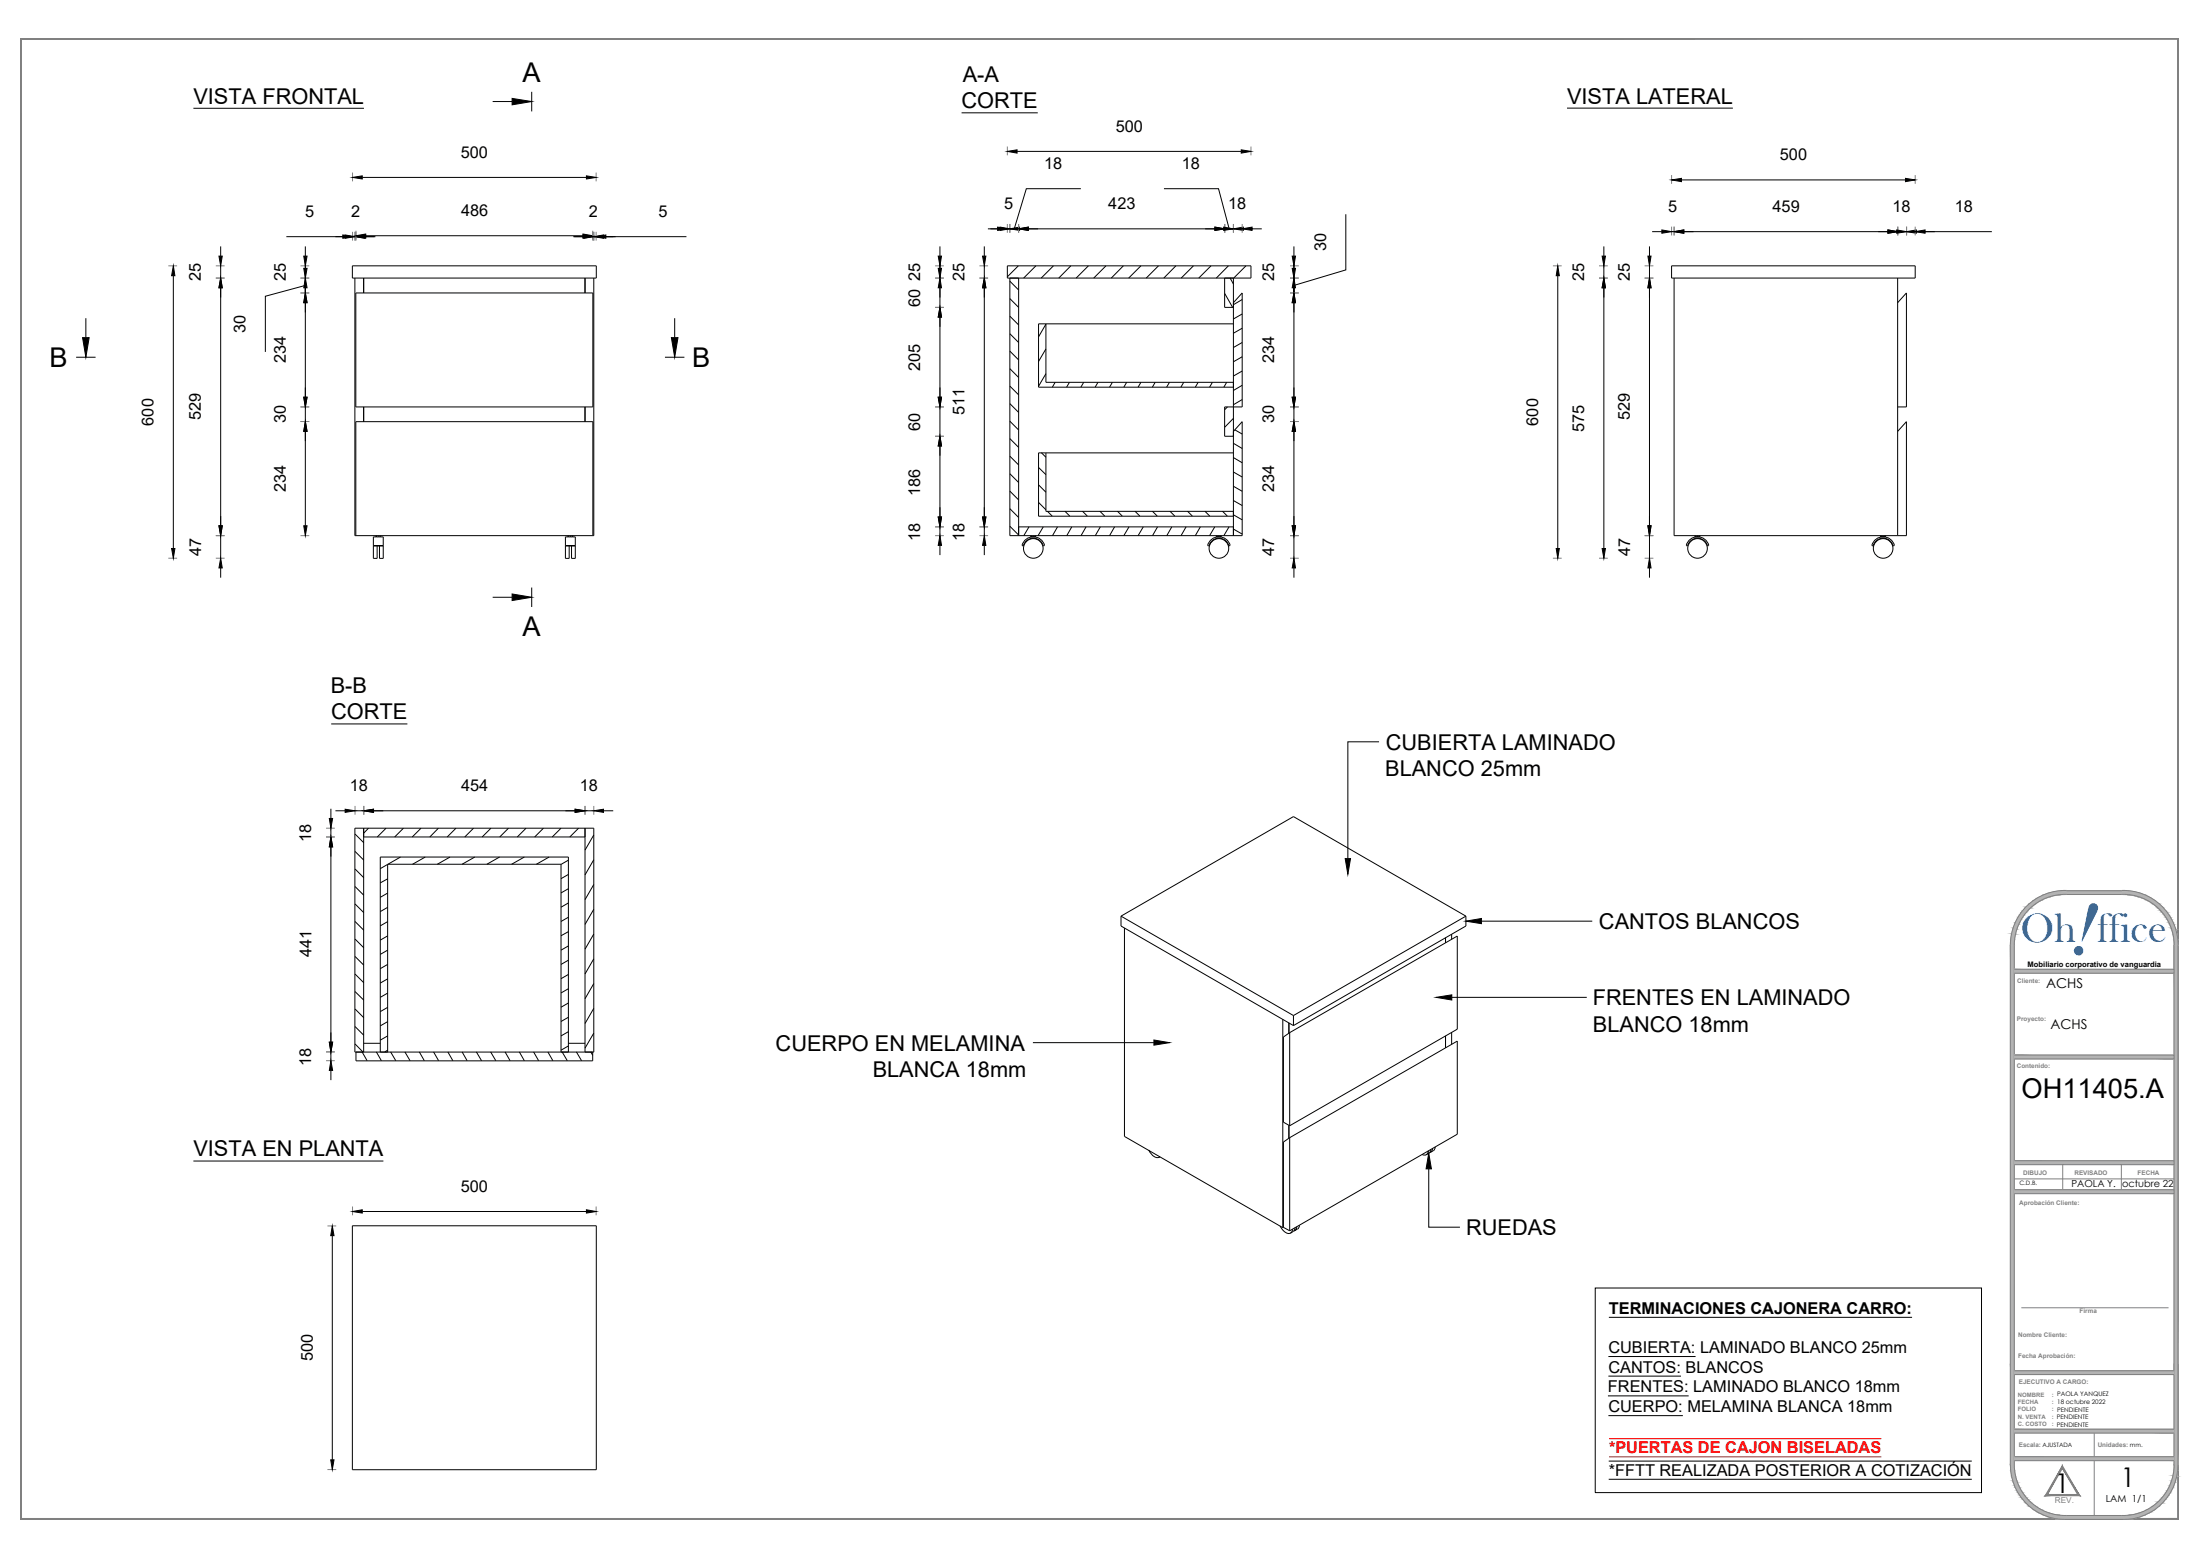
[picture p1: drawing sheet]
<svg xmlns="http://www.w3.org/2000/svg" width="594mm" height="420mm" viewBox="0 0 594 420" stroke-linecap="round" stroke-linejoin="round" font-family="sans-serif">
<g fill="#808080" stroke="#808080" stroke-width=".27">
<path d="M5.5 410.3h582.8l-.3-.3zM5.5 410.3l.3-.3h582.2zM5.5 10.4v399.9l.3-.3zM5.5 10.4l.3 .2v399.4zM5.5 10.4l.3 .2 582.5-.2zM5.8 10.6l582.5-.2-.3 .2zM588.3 10.4l-.3 .2 .3 399.7zM588 10.6l.3 399.7-.3-.3z"/>
<path d="M556.9 395.8v.7l4.7 7.4zM556.9 396.5l4.7 7.4-.6-.4zM552.3 403.9h9.3l-.6-.4zM552.3 403.9l.6-.4h8.1zM556.9 395.8l-4.6 8.1 .6-.4zM556.9 395.8v.7l-4 7z"/>
</g>
<g fill="none" stroke="#808080" stroke-width=".27">
<path d="M558 241.5h15M558 241.5a13.7 13.7 0 0 0-14.1 13.7v140.3a13.7 13.7 0 0 0 14.1 13.7h15M558.1 240.4a14.8 14.8 0 0 0-15.2 14.8v140.3a14.7 14.7 0 0 0 15.2 14.8h14.9a14.7 14.7 0 0 0 15.1-14.8l.1-140.3a14.8 14.8 0 0 0-15.2-14.8M558.1 240.5h14.9M573 241.5a13.7 13.7 0 0 1 14.1 13.7M587.1 255.2v140.3M543.9 261.7h43.2v1.1h-43.2M543.9 284.9h43.2v1h-43.2M543.9 313.4h43.2v1.1h-43.2M543.9 318.3h43.2M557 314.5v6.8M572.8 314.5v6.8"/>
<path d="M543.9 321.3h43.2v1h-43.2M545.8 353.1h39.8M543.9 370.1h43.2M543.9 371.2h43.2M543.9 394.4h43.2M543.9 393.3h43.2M543.9 385.9h43.2M543.9 387h43.2M565.5 387v6.3M565.5 394.4v14.8M587.1 395.5a13.7 13.7 0 0 1-14.1 13.7"/>
</g>
<g fill="#b3b3b3" stroke="#b3b3b3" stroke-width=".27">
<path d="M558.1 240.5h16.4zM556.5 240.5h18z"/>
<path d="M556.5 240.5l19.6 .2-1.6-.2zM554.9 240.7l1.6-.2 19.6 .2z"/>
<path d="M554.9 240.7l22.7 .4-1.5-.4zM553.4 241.1l1.5-.4 22.7 .4z"/>
<path d="M553.4 241.1l25.5 .4-1.3-.4zM552.1 241.5l1.3-.4 25.5 .4z"/>
<path d="M573 241.5l5.9 .1zM573 241.5l5.9 .1z"/>
<path d="M552.1 241.5h5.9zM552.1 241.6h4.5z"/>
<path d="M574.4 241.6h4.7zM574.4 241.6h4.7z"/>
<path d="M552.1 241.6h4.5zM551.9 241.6h4.3z"/>
<path d="M574.8 241.6l4.6 .2-.3-.2zM574.8 241.6l4.6 .2z"/>
<path d="M551.9 241.6l3.2 .2 1.1-.2zM551.6 241.8l.3-.2 3.2 .2z"/>
<path d="M575.9 241.8l4.2 .3-.7-.3zM575.9 241.8l4.2 .3h-2.8z"/>
<path d="M551.6 241.8l2.1 .3 1.4-.3zM550.9 242.1l.7-.3 2.1 .3z"/>
<path d="M577.3 242.1l3.2 .2-.4-.2zM577.3 242.1l3.2 .2h-2.6z"/>
<path d="M550.9 242.1l2.2 .2 .6-.2zM550.5 242.3l.4-.2 2.2 .2z"/>
<path d="M577.9 242.3l3.1 .3-.5-.3zM577.9 242.3l3.1 .3h-2.3z"/>
<path d="M550.5 242.3l1.8 .3 .8-.3zM550 242.6l.5-.3 1.8 .3z"/>
<path d="M578.7 242.6l3.2 .5-.9-.5zM578.7 242.6l3.2 .5h-2.1z"/>
<path d="M550 242.6l1.2 .5 1.1-.5zM549.2 243.1l.8-.5 1.2 .5z"/>
<path d="M579.8 243.1l2.1 .1zM579.8 243.1l2.1 .1z"/>
<path d="M549.2 243.1h2zM549 243.2h2z"/>
<path d="M580 243.2l2.9 .8-1-.8zM580 243.2l2.9 .8h-1.7z"/>
<path d="M549 243.2l.8 .8 1.2-.8zM548.1 244l.9-.8 .8 .8z"/>
<path d="M581.2 244l1.9 .1zM581.2 244l1.9 .1z"/>
<path d="M548.1 244h1.7zM547.9 244.1h1.7z"/>
<path d="M581.4 244.1l2.5 .8-.8-.8zM581.4 244.1l2.5 .8h-1.5z"/>
<path d="M547.9 244.1l.7 .8 1-.8zM547.9 244.1l.7 .8h-1.5z"/>
<path d="M582.4 244.9l1.8 .3-.3-.3zM582.4 244.9l1.8 .3h-1.5z"/>
<path d="M547.1 244.9l1.2 .3 .3-.3zM547.1 244.9l1.2 .3h-1.5z"/>
<path d="M582.7 245.2l2.1 .7-.6-.7zM582.7 245.2l2.1 .7h-1.4z"/>
<path d="M546.8 245.2l.8 .7 .7-.7zM546.8 245.2l.8 .7h-1.4z"/>
<path d="M583.4 245.9l1.8 .5-.4-.5zM583.4 245.9l1.8 .5h-1.4z"/>
<path d="M546.2 245.9l.9 .5 .5-.5zM546.2 245.9l.9 .5h-1.3z"/>
<path d="M583.8 246.4l1.8 .6-.4-.6zM583.8 246.4l1.8 .6h-1.2z"/>
<path d="M545.8 246.4l.8 .6 .5-.6zM545.8 246.4l.8 .6h-1.2z"/>
<path d="M584.4 247l1.7 .7-.5-.7zM584.4 247l1.7 .7h-1.3z"/>
<path d="M545.4 247l.8 .7 .4-.7zM545.4 247l.8 .7h-1.3z"/>
<path d="M584.8 247.7l1.5 .6-.2-.6zM584.8 247.7l1.5 .6h-1.1z"/>
<path d="M544.9 247.7l.9 .6 .4-.6zM544.9 247.7l.9 .6h-1.2z"/>
<path d="M585.2 248.3l1.6 .8-.5-.8zM585.2 248.3l1.6 .8h-1.2z"/>
<path d="M544.6 248.3l.8 .8 .4-.8zM544.6 248.3l.8 .8h-1.2z"/>
<path d="M585.6 249.1l1.4 .5-.2-.5zM585.6 249.1l1.4 .5h-1.2z"/>
<path d="M544.2 249.1l1 .5 .2-.5zM544.2 249.1l1 .5h-1.2z"/>
<path d="M585.8 249.6l1.6 1-.4-1zM585.8 249.6l1.6 1h-1.1z"/>
<path d="M544 249.6l.7 1 .5-1zM544 249.6l.7 1h-1.1z"/>
<path d="M586.3 250.6l1.2 .3-.1-.3zM586.3 250.6l1.2 .3h-1.1z"/>
<path d="M543.6 250.6l1 .3 .1-.3zM543.6 250.6l1 .3h-1.1z"/>
<path d="M586.4 250.9l1.4 1.2-.3-1.2zM586.4 250.9l1.4 1.2h-1.1z"/>
<path d="M543.5 250.9l.8 1.2 .3-1.2zM543.5 250.9l.8 1.2h-1.1z"/>
<path d="M586.7 252.1l1.1 .2v-.2zM586.7 252.1l1.1 .2h-1z"/>
<path d="M543.2 252.1l1 .2 .1-.2zM543.2 252.1l1 .2h-1z"/>
<path d="M586.8 252.3l1.2 1.3-.2-1.3zM586.8 252.3l1.2 1.3h-1z"/>
<path d="M543.2 252.3l.8 1.3 .2-1.3zM543.2 252.3l.8 1.3h-1z"/>
<path d="M587 253.6l1 .2zM587 253.6l1 .2z"/>
<path d="M543 253.6l1 .2zM543 253.6l1 .2z"/>
<path d="M587 253.8l1.1 1.4-.1-1.4zM587 253.8l1.1 1.4h-1z"/>
<path d="M543 253.8l.9 1.4 .1-1.4zM543 253.8l.9 1.4h-1z"/>
<path d="M587.1 255.2l1 113.1v-113.1zM587.1 255.2l1 113.1h-1z"/>
<path d="M542.9 255.2l1 113.1v-113.1zM542.9 255.2l1 113.1h-1z"/>
<path d="M587.1 368.3l1 27.2v-27.2zM587.1 368.3l1 27.2h-1z"/>
<path d="M542.9 368.3l1 27.2v-27.2zM542.9 368.3l1 27.2h-1z"/>
<path d="M587.1 395.5l.9 1.5 .1-1.5zM587.1 395.5l.9 1.5h-1z"/>
<path d="M542.9 395.5l1.1 1.5-.1-1.5zM542.9 395.5l1.1 1.5h-1z"/>
<path d="M587 397l1 .1zM587 397l1 .1z"/>
<path d="M543 397l1 .1zM543 397l1 .1z"/>
<path d="M587 397.1l.8 1.4 .2-1.4zM587 397.1l.8 1.4h-1z"/>
<path d="M543 397.1l1.2 1.4-.2-1.4zM543 397.1l1.2 1.4h-1z"/>
<path d="M586.8 398.5l1 .2v-.2zM586.8 398.5l1 .2h-1.1z"/>
<path d="M543.2 398.5l1.1 .2-.1-.2zM543.2 398.5l1.1 .2h-1.1z"/>
<path d="M586.7 398.7l.8 1.2 .3-1.2zM586.7 398.7l.8 1.2h-1.1z"/>
<path d="M543.2 398.7l1.4 1.2-.3-1.2zM543.2 398.7l1.4 1.2h-1.1z"/>
<path d="M586.4 399.9l1 .3 .1-.3zM586.4 399.9l1 .3h-1.1z"/>
<path d="M543.5 399.9l1.2 .3-.1-.3zM543.5 399.9l1.2 .3h-1.1z"/>
<path d="M586.3 400.2l.7 1 .4-1zM586.3 400.2l.7 1h-1.2z"/>
<path d="M543.6 400.2l1.6 1-.5-1zM543.6 400.2l1.6 1h-1.2z"/>
<path d="M585.8 401.2l1 .5 .2-.5zM585.8 401.2l1 .5h-1.2z"/>
<path d="M544 401.2l1.4 .5-.2-.5zM544 401.2l1.4 .5h-1.2z"/>
<path d="M585.6 401.7l.7 .8 .5-.8zM585.6 401.7l.7 .8h-1.1z"/>
<path d="M544.2 401.7l1.6 .8-.4-.8zM544.2 401.7l1.6 .8h-1.2z"/>
<path d="M585.2 402.5l.9 .5 .2-.5zM585.2 402.5l.9 .5h-1.3z"/>
<path d="M544.6 402.5l1.6 .5-.4-.5zM544.6 402.5l1.6 .5h-1.3z"/>
<path d="M584.8 403l.8 .8 .5-.8zM584.8 403l.8 .8h-1.2z"/>
<path d="M544.9 403l1.7 .8-.4-.8zM544.9 403l1.7 .8h-1.2z"/>
<path d="M584.4 403.8l.8 .6 .4-.6zM584.4 403.8l.8 .6h-1.4z"/>
<path d="M545.4 403.8l1.7 .6-.5-.6zM545.4 403.8l1.7 .6h-1.3z"/>
<path d="M583.8 404.4l1 .5 .4-.5zM583.8 404.4l1 .5h-1.4z"/>
<path d="M545.8 404.4l1.8 .5-.5-.5zM545.8 404.4l1.8 .5h-1.4z"/>
<path d="M583.4 404.9l.8 .7 .6-.7zM583.4 404.9l.8 .7h-1.5z"/>
<path d="M546.2 404.9l2.1 .7-.7-.7zM546.2 404.9l2.1 .7h-1.5z"/>
<path d="M582.7 405.6l1.2 .3 .3-.3zM582.4 405.9l.3-.3 1.2 .3z"/>
<path d="M546.8 405.6l1.8 .3-.3-.3zM546.8 405.6l1.8 .3h-1.5z"/>
<path d="M582.4 405.9l.7 .8 .8-.8zM581.4 406.7l1-.8 .7 .8z"/>
<path d="M547.1 405.9l2.5 .8-1-.8zM547.1 405.9l2.5 .8h-1.7z"/>
<path d="M581.4 406.7h1.7zM581.2 406.8h1.7z"/>
<path d="M547.9 406.7l1.9 .1zM547.9 406.7l1.9 .1z"/>
<path d="M581.2 406.8l.7 .8 1-.8zM580 407.6l1.2-.8 .7 .8z"/>
<path d="M548.1 406.8l2.9 .8-1.2-.8zM548.1 406.8l2.9 .8h-2z"/>
<path d="M580 407.6h1.9zM579.8 407.7h2.1z"/>
<path d="M549 407.6l2.2 .1zM549 407.6l2.2 .1z"/>
<path d="M579.8 407.7l1.2 .5 .9-.5zM578.7 408.2l1.1-.5 1.2 .5z"/>
<path d="M549.2 407.7l3.1 .5-1.1-.5zM549.2 407.7l3.1 .5h-2.3z"/>
<path d="M578.7 408.2l1.8 .3 .5-.3zM577.9 408.5l.8-.3 1.8 .3z"/>
<path d="M550 408.2l3.1 .3-.8-.3zM550 408.2l3.1 .3h-2.6z"/>
<path d="M577.9 408.5l2.2 .2 .4-.2zM577.3 408.7l.6-.2 2.2 .2z"/>
<path d="M550.5 408.5l3.2 .2-.6-.2zM550.5 408.5l3.2 .2h-2.8z"/>
<path d="M577.3 408.7l2.1 .3 .7-.3zM575.9 409l1.4-.3 2.1 .3z"/>
<path d="M550.9 408.7l4.2 .3-1.4-.3zM550.9 408.7l4.2 .3h-3.5z"/>
<path d="M575.9 409h3.5zM574.8 409.1h4.3z"/>
<path d="M551.6 409l4.6 .1zM551.6 409l4.6 .1z"/>
<path d="M574.8 409.1h4.3zM574.4 409.2h4.5z"/>
<path d="M551.9 409.1l4.7 .1zM551.9 409.1l4.7 .1z"/>
<path d="M574.4 409.2h4.5zM573 409.2h5.9z"/>
<path d="M552.1 409.2h5.9zM552.1 409.2h5.9z"/>
<path d="M552.1 409.2l25.5 .5 1.3-.5zM552.1 409.2l25.5 .5h-24.2z"/>
<path d="M553.4 409.7l22.7 .4 1.5-.4zM553.4 409.7l22.7 .4h-21.2z"/>
<path d="M554.9 410.1l19.6 .1 1.6-.1zM554.9 410.1l19.6 .1h-18z"/>
<path d="M556.5 410.2h18zM556.5 410.2l16.5 .1z"/>
<path d="M543.9 313.4l43.2 1.1v-1.1zM543.9 313.4l43.2 1.1h-43.2z"/>
<path d="M543.9 393.3l43.2 1.1v-1.1zM543.9 393.3l43.2 1.1h-43.2z"/>
<path d="M543.9 321.3l43.2 1v-1zM543.9 321.3l43.2 1h-43.2z"/>
<path d="M543.9 385.9l43.2 1.1v-1.1zM543.9 385.9l43.2 1.1h-43.2z"/>
<path d="M543.9 284.9l43.2 1v-1zM543.9 284.9l43.2 1h-43.2z"/>
<path d="M543.9 261.7l43.2 1.1v-1.1zM543.9 261.7l43.2 1.1h-43.2z"/>
<path d="M543.9 370.1l43.2 1.1v-1.1zM543.9 370.1l43.2 1.1h-43.2z"/>
</g>
<!-- layer: MD_Hatching -->
<g fill="none" stroke="#000" stroke-width=".27">
<path d="M272.7 75.9l2.4 2.4M275 71.8l-3 2.9M279.7 71.8l-3.3 3.3M284.5 71.8l-3.3 3.3M289.2 71.8l-3.3 3.3M293.9 71.8l-3.3 3.3M298.6 71.8l-3.3 3.3M303.3 71.8l-3.2 3.3M308.1 71.8l-3.3 3.3M312.8 71.8l-3.3 3.3M317.5 71.8l-3.2 3.3M322.3 71.8l-3.3 3.3"/>
<path d="M327 71.8l-3.3 3.3M330.7 79.3l2.2 3.7M331.7 71.8l-3.2 3.3M332.2 75.1l.9 1.6M336.5 71.8l-3.4 3.3M272.7 99.6l2.4 2.3M272.7 94.8l2.4 2.4M272.7 90.1l2.4 2.4M272.7 85.4l2.4 2.3M272.7 80.6l2.4 2.4M282.4 87.5l-2 3.5M282.4 94.2l-2 3.4"/>
<path d="M335.4 80.9l-2.3 1.4M335.4 84.8l-2.3 1.3M335.4 88.6l-2.3 1.4M335.4 92.5l-2.3 1.3M335.4 96.3l-2.3 1.4M272.7 118.4l2.4 2.4M272.7 113.7l2.4 2.4M272.7 109l2.4 2.4M272.7 104.3l2.4 2.3M282.4 100.9l-2 3.4M284.9 103.2l-.7 1.3M288.8 103.2l-.8 1.3"/>
<path d="M292.6 103.2l-.7 1.3M296.5 103.2l-.8 1.3M300.4 103.2l-.8 1.3M304.2 103.2l-.7 1.3M308.1 103.2l-.8 1.3M311.9 103.2l-.7 1.3M315.8 103.2l-.8 1.3M319.6 103.2l-.7 1.3M323.5 103.2l-.7 1.3M327.4 103.2l-.8 1.3M331.2 103.2l-.7 1.3M331.5 109.9l-.8 .7"/>
<path d="M333.1 119.7l2.3 1.4M333.1 113l-2.4 2.3M333.1 117.7l-.1 .1M333.4 116.1l2 1.1M335.4 100.2l-2.3 1.3M335.4 104l-2.3 1.4M335.4 107.9l-2.3 1.4M272.7 137.4l2.4 2.3M272.7 132.6l2.4 2.4M272.7 127.9l2.4 2.4M272.7 123.2l2.4 2.3M280.4 130.9l2 2"/>
<path d="M280.4 135.7l2 2M280.4 126.2l2 2M281.2 122.2l1.2 1.3M282.8 138l1.3 1.3M287.6 138l1.3 1.3M292.3 138l1.3 1.3M297 138l1.3 1.3M301.7 138l1.4 1.3M306.5 138l1.3 1.3M311.2 138l1.3 1.3M315.9 138l1.3 1.3M320.7 138l1.3 1.3"/>
<path d="M325.4 138l1.3 1.3M330.1 138l1.3 1.3M333.1 139l2.3 1.4M333.1 135.2l2.3 1.3M333.1 131.3l2.3 1.4M333.1 127.5l2.3 1.3M333.1 123.6l2.3 1.4M272.7 142.1l2.4 2.4M277.9 142.3l-1.4 2.3M281.7 142.3l-1.4 2.3M285.6 142.3l-1.4 2.3M289.4 142.3l-1.3 2.3"/>
<path d="M293.3 142.3l-1.4 2.3M297.1 142.3l-1.3 2.3M301 142.3l-1.4 2.3M304.9 142.3l-1.4 2.3M308.7 142.3l-1.4 2.3M312.6 142.3l-1.4 2.3M316.4 142.3l-1.3 2.3M320.3 142.3l-1.4 2.3M324.1 142.3l-1.3 2.3M328 142.3l-1.4 2.3M331.9 142.3l-1.4 2.3M333.1 142.9l2.3 1.3"/>
<path d="M95.9 239.4l2.3 2.4M95.9 234.6l2.3 2.4M95.9 229.9l2.3 2.4M95.9 225.2l2.3 2.4M99.5 223.6l-1.3 1.3M104.3 223.6l-2.4 2.4M104.7 233.4l-2 1.2M104.7 237.3l-2 1.1M108.1 231.4l-3.3 2M109 223.6l-2.4 2.4M113.7 223.6l-2.4 2.4M114.8 231.4l-3.4 2"/>
<path d="M118.4 223.6l-2.3 2.4M121.5 231.4l-3.4 2M123.1 223.6l-2.3 2.4M127.9 223.6l-2.4 2.4M128.2 231.4l-3.4 2M132.6 223.6l-2.4 2.4M134.9 231.4l-3.4 2M137.3 223.6l-2.4 2.4M141.6 231.4l-3.4 2M142.1 223.6l-2.4 2.4M146.8 223.6l-2.4 2.4M148.3 231.4l-3.4 2"/>
<path d="M151.5 223.6l-2.4 2.4M153.5 232.3l-2 1.1M153.5 236.1l-2 1.2M153.5 240l-2 1.1M156.2 223.6l-2.3 2.4M160.3 225.5l-2.3 4.1M160.3 232.1l-2.3 4.1M160.3 238.8l-2.3 4.1M95.9 258.3l2.3 2.3M95.9 253.6l2.3 2.3M95.9 248.8l2.3 2.4M95.9 244.1l2.3 2.4"/>
<path d="M104.7 241.2l-2 1.1M104.7 245l-2 1.2M104.7 248.9l-2 1.1M104.7 252.7l-2 1.2M104.7 256.6l-2 1.1M153.5 243.8l-2 1.2M153.5 247.7l-2 1.1M153.5 251.6l-2 1.1M153.5 255.4l-2 1.2M153.5 259.3l-2 1.1M160.3 245.5l-2.3 4.1M160.3 252.2l-2.3 4.1"/>
<path d="M160.3 258.9l-2.3 4.1M95.9 277.2l2.3 2.4M95.9 272.4l2.3 2.4M95.9 267.7l2.3 2.4M95.9 263l2.3 2.4M104.7 260.4l-2 1.2M104.7 264.3l-2 1.2M104.7 268.2l-2 1.1M104.7 272l-2 1.2M104.7 275.9l-2 1.1M104.7 279.7l-2 1.2M153.5 263.1l-2 1.2"/>
<path d="M153.5 267l-2 1.1M153.5 270.8l-2 1.2M153.5 274.7l-2 1.1M153.5 278.6l-2 1.1M160.3 265.6l-2.3 4.1M160.3 272.3l-2.3 4.1M160.3 279l-2.3 4M95.9 281.9l2.1 2.1M97.8 284l1.3 2.4M101.6 284l1.4 2.4M104.7 283.6l-.8 .4M105.5 284l1.4 2.4"/>
<path d="M109.3 284l1.4 2.4M113.2 284l1.4 2.4M117.1 284l1.3 2.4M120.9 284l1.4 2.4M124.8 284l1.3 2.4M128.6 284l1.4 2.4M132.5 284l1.4 2.4M136.4 284l1.3 2.4M140.2 284l1.4 2.4M144.1 284l1.3 2.4M147.9 284l1.4 2.4M151.8 284l1.4 2.4"/>
<path d="M153.5 282.4l-2 1.2M155.6 284l1.4 2.4M159.5 284l.5 1"/>
</g>
<!-- layer: MD_Annotation -->
<path d="M133 27.4h5.3M143.6 24.8v5.3M259.7 30.5h20.5M20.6 96.5h5.2M23.2 85.9v5.3M179.6 96.5h5.2M182.2 85.9v5.3M143.6 158.7v5.2M133 161.3h5.3M89.4 195.5h20.6" fill="none" stroke="#000" stroke-width=".27"/>
<path d="M138.3 26.6l5.3 .8-5.3 .9zM22.3 91.2h1.8l-.9 5.3zM181.3 91.2h1.8l-.9 5.3zM138.3 160.4l5.3 .9-5.3 .9z" fill="#000" stroke="#000" stroke-width=".27"/>
<g fill="none" stroke="#808080" stroke-width=".27">
<path d="M272 39.6v2.3M337.8 39.6v2.3M95.2 46.6v2.4M161 46.6v2.4M451.4 47.3v2.3M517.2 47.3v2.3M45.5 71.8h2.3M58.3 71.8h2.3M58.3 75.1h2.3M81.1 71.8h2.4M81.1 75.1h2.4M81.1 79.1h2.4"/>
<path d="M95.2 62.6v2.4M95.9 62.6v2.4M96.1 62.3v2.7M160 62.3v2.7M160.3 62.6v2.4M161 62.6v2.4M252.5 71.8h2.4M252.5 75.1h2.4M264.5 71.8h2.3M264.5 75.1h2.3M272 60.5v2.4M272.7 60.5v2.4"/>
<path d="M275.1 60.5v2.4M330.7 60.5v2.4M333.1 60.5v2.4M335.4 60.5v2.4M348.3 71.8h2.4M348.3 75.1h2.4M348.3 79.1h2.4M419.3 71.8h2.4M431.8 71.8h2.4M431.8 75.1h2.4M444.1 71.8h2.4M444.1 75.1h2.4"/>
<path d="M451.4 61.2v2.4M452.1 61.2v2.4M512.5 61.2v2.4M514.8 61.2v2.4M517.2 61.2v2.4M252.5 83h2.4M81.1 109.9h2.4M81.1 113.8h2.4M252.5 109.9h2.4M252.5 117.8h2.4M348.3 109.9h2.4M348.3 113.8h2.4"/>
<path d="M45.5 150.7h2.3M58.3 144.6h2.3M58.3 150.7h2.3M81.1 144.6h2.4M252.5 144.6h2.4M252.5 142.3h2.4M264.5 144.6h2.3M264.5 142.3h2.3M348.3 144.6h2.4M348.3 150.7h2.4M419.3 150.7h2.4M431.8 150.7h2.4"/>
<path d="M444.1 144.6h2.4M444.1 150.7h2.4M95.9 217.6v2.4M98.2 217.6v2.4M158 217.6v2.4M160.3 217.6v2.4M88 223.6h2.4M88 226h2.4M88 284h2.4M88 286.4h2.4M88.4 331h2.4M95.2 325.8v2.4"/>
<path d="M161 325.8v2.4M88.4 396.8h2.4"/>
</g>
<g fill="none" stroke="#000" stroke-width=".27">
<path d="M52.2 29.2h46.1M423.1 29.2h44.8M97.8 47.9h60.6M274.6 40.9h60.6M291.9 51h-14.8l-3.2 10.8M314.3 51h14.7l2.9 10.8M363.4 57.9v15l-14 4.2M454.1 48.6h60.4M46.8 74.5v73.6M59.6 66.5v2.7M59.6 71.8v3.3M59.6 77.7v64.3"/>
<path d="M77.3 63.9h15.9M82.5 77.1l-10.8 2.9v15M82.5 79.1v-4v4M82.5 66.5v2.7M82.5 69.8v5.3M82.5 77.7v2.6M95.2 63.9h.9M98.5 63.9h2.9M98.7 63.7h58.7M154.8 63.9h2.9M160 63.9h.3M160.3 63.9h.7h-.7"/>
<path d="M161 63.9h24.4M253.8 66.5v2.7M253.8 69.8v13.2M265.8 66.5v2.7M265.8 71.8v3.3M265.8 77.7v61.9M266.8 61.8h3.3M272 61.8h.7M272.7 61.8h2.4h-2.4M275.3 61.8h55.1M330.7 61.8h2.4h-2.4M333.1 61.8h2.3"/>
<path d="M335.7 61.8h5M349.4 75.1v4v-4M349.4 66.5v2.7M349.4 69.8v5.3M349.4 77.7v2.6M420.7 74.5v73.6M433.1 66.5v2.7M433.1 71.8v3.3M433.1 77.7v70.4M445.4 66.5v2.7M445.4 71.8v3.3M445.4 77.7v64.3"/>
<path d="M446.1 62.6h2.7M451.4 62.6h.7M454.7 62.6h57.5M512.5 62.6h2.3M514.8 62.6h2.4h-2.4M517.2 62.6h20.7M82.5 81.7v25.6M253.8 85.6v21.7M349.4 81.7v25.6M82.5 109.9v3.9M82.5 116.5v25.5M253.8 109.9v7.9"/>
<path d="M349.4 109.9v3.9M349.4 116.5v25.5M253.8 120.4v19.2M59.6 144.6v6.1M59.6 153.4v2.6M253.8 142.3v2.3M253.8 147.3v2.6M265.8 142.3v2.3M265.8 147.3v2.6M349.4 144.6v6.1M349.4 153.4v2.6M445.4 144.6v6.1"/>
<path d="M445.4 153.4v2.6M89.4 218.4v2.6M90.6 218.9h2.6M95.9 218.9h2.3M100.9 218.9h54.4M158 218.9h2.3M163 218.9h2.6M372.4 200.3h-8.4v31.5M89.4 223.6v2.4M89.4 228.7v52.7M400 248.7h30M392 269.3h36.5"/>
<path d="M89.4 284v2.4M89.4 289v2.7M278.9 281.5h32.7M52.2 313.5h51.3M385.8 315.6v15.8h8.4M89.7 333.7v60.5M97.8 327.1h60.6M430.8 347.8h104.3v55.2h-104.3zM434.5 355.7h81.8M434.2 376.9h21.8M434.3 366.3h23.6M434.3 371.6h19.6"/>
<path d="M434.3 382.3h20.1M434.4 394.5h98.1M434.4 399.4h98.1"/>
</g>
<g fill="#000" stroke="#000" stroke-width=".27">
<path d="M95.2 47.9l2.6-.4v.8zM158.4 47.5l2.6 .4-2.6 .4zM272 40.9l2.6-.4v.8zM335.2 40.5l2.6 .4-2.6 .4zM451.4 48.6l2.7-.4v.9zM514.5 48.2l2.7 .4-2.7 .5zM46.8 71.8l.4 2.7h-.9zM59.6 75.1l.4 2.6h-.9zM59.1 69.2h.9l-.4 2.6zM82 69.2h.9l-.4 2.6zM82.5 75.1l.4 2.6h-.9zM82 72.5h.9l-.4 2.6z"/>
<path d="M92.6 63.4l2.6 .5-2.6 .4zM93.2 63.4l2.7 .5-2.7 .4zM95.9 63.9l2.6-.5v.9zM96.1 63.9l2.6-.5v.9zM96.1 63.7l2.6-.5v.9zM157.4 63.2l2.6 .5-2.6 .4zM157.4 63.4l2.6 .5-2.6 .4zM157.7 63.4l2.6 .5-2.6 .4zM160.3 63.9l2.7-.5v.9zM161 63.9l2.6-.5v.9zM253.8 75.1l.4 2.6h-.8zM253.4 69.2h.8l-.4 2.6z"/>
<path d="M253.4 72.5h.8l-.4 2.6zM265.3 69.2h.9l-.4 2.6zM265.8 75.1l.4 2.6h-.9zM269.4 61.3l2.6 .5-2.6 .4zM270.1 61.3l2.6 .5-2.6 .4zM272.7 61.8l2.6-.5v.9zM275.1 61.8l2.6-.5v.9zM328.1 61.3l2.6 .5-2.6 .4zM330.4 61.3l2.7 .5-2.7 .4zM333.1 61.8l2.6-.5v.9zM335.4 61.8l2.7-.5v.9zM349.4 75.1l.4 2.6h-.9z"/>
<path d="M348.9 69.2h.9l-.4 2.6zM348.9 72.5h.9l-.4 2.6zM420.7 71.8l.4 2.7h-.9zM433.1 75.1l.4 2.6h-.9zM432.6 69.2h.9l-.4 2.6zM445.4 75.1l.4 2.6h-.8zM445 69.2h.8l-.4 2.6zM448.8 62.1l2.6 .5-2.6 .4zM452.1 62.6l2.6-.5v.9zM509.8 62.1l2.7 .5-2.7 .4zM512.2 62.1l2.6 .5-2.6 .4zM514.8 62.6l2.7-.5v.9z"/>
<path d="M517.2 62.6l2.6-.5v.9zM82.5 79.1l.4 2.6h-.9zM253.8 83l.4 2.6h-.8zM349.4 79.1l.4 2.6h-.9zM82 107.3h.9l-.4 2.6zM82.5 113.8l.4 2.7h-.9zM253.4 107.3h.8l-.4 2.6zM348.9 107.3h.9l-.4 2.6zM349.4 113.8l.4 2.7h-.9zM253.8 117.8l.4 2.6h-.8zM253.4 139.6h.8l-.4 2.7zM265.3 139.6h.9l-.4 2.7z"/>
<path d="M46.3 148.1h.9l-.4 2.6zM59.1 142h.9l-.4 2.6zM59.6 150.7l.4 2.7h-.9zM82 142h.9l-.4 2.6zM253.8 144.6l.4 2.7h-.8zM265.8 144.6l.4 2.7h-.9zM348.9 142h.9l-.4 2.6zM349.4 150.7l.4 2.7h-.9zM420.2 148.1h.9l-.4 2.6zM432.6 148.1h.9l-.4 2.6zM445 142h.8l-.4 2.6zM445.4 150.7l.4 2.7h-.8z"/>
<path d="M93.2 218.5l2.7 .4-2.7 .5zM98.2 218.9l2.7-.4v.9zM155.3 218.5l2.7 .4-2.7 .5zM160.3 218.9l2.7-.4v.9zM88.9 221h.9l-.4 2.6zM89.4 226l.4 2.7h-.9zM363.2 231.8h1.5l-.7 4.3zM395.8 248.7l4.2-.7v1.4zM387.8 269.3l4.2-.7v1.4zM88.9 281.4h.9l-.4 2.6zM89.4 286.4l.4 2.6h-.9zM311.6 280.8l4.2 .7-4.2 .7z"/>
<path d="M385.8 311.4l.7 4.2h-1.4zM89.7 331l.5 2.7h-.9zM95.2 327.1l2.6-.4v.9zM158.4 326.7l2.6 .4-2.6 .5zM89.3 394.2h.9l-.5 2.6z"/>
</g>
<path d="M434.5 388.5h73.5M434.5 393.4h73.5" fill="none" stroke="#f00" stroke-width=".27"/>
<!-- layer: MD_Visible -->
<g fill="none" stroke="#000" stroke-width=".27">
<path d="M95.2 71.8h65.8v3.3h-65.8zM95.8 75.1v69.5h64.5v-69.5M96.1 79.1h64v30.8h-64zM98.2 75.1v4M158 75.1v4M272 71.8h65.8v3.3h-65.8zM272.7 75.1v69.5h62.7v-30.7l-2.3 2.6M275.1 75.1v69.5M330.7 75.1v7.9h2.4M333.1 75.1v69.5M451.4 71.8h65.8v3.3h-65.8zM452.1 75.1v69.5h62.7v-30.7l-2.4 2.6"/>
<path d="M512.4 75.1v69.5M282.4 87.4v15.8h50.7M333.1 81.7l2.3-2.6v30.8h-4.7v7.9h2.4M333.1 87.4h-52.7v17.1h52.7M512.4 81.7l2.4-2.6v30.8h-2.4M98.2 109.9v4M158 109.9v4M282.4 122.3v15.8h50.7M333.1 122.3h-52.7v17.1h52.7M96.1 144.6v-30.7h64v30.7M100.8 147.4v3.4h1v-3.4M100.8 147.3v-2.3h2.7v2.3"/>
<path d="M100.8 147.3h2.7M100.8 147.3v.1M100.8 147.4h2.7M101.5 144.6v.4M101.7 144.6v.4M102.1 144.6v.4M102.5 147.4v3.4h1v-3.4M102.6 144.6v.4M102.8 144.6v.4M103.5 147.3v.1M152.7 147.4v3.4h1v-3.4M152.7 147.3v-2.3h2.6v2.3"/>
<path d="M152.7 147.3h2.6M152.7 147.4h2.6M152.7 147.3v.1M153.4 144.6v.4M153.6 144.6v.4M154 144.6v.4M154.3 147.4v3.4h1v-3.4M154.5 144.6v.4M154.7 144.6v.4M155.3 147.3v.1M275.1 142.3h58M276.3 147.4l-.3-.1a3.2 3.2 0 0 1 3-2.4 3.2 3.2 0 0 1 3.1 2.4l-.4 .1"/>
<path d="M278.3 144.6v.4h1.3v-.4M278.5 144.6v.4M279 144.6v.4M279.5 144.6v.4M281.7 147.4a2.77 2.77 0 0 0-2.7-2.1 2.77 2.77 0 0 0-2.7 2.1M326.1 147.3l.4 .1M326.5 147.4a2.77 2.77 0 0 1 2.6-2.1 2.77 2.77 0 0 1 2.7 2.1M328.5 144.6v.4h1.3v-.4M328.7 144.6v.4M329.1 144.6v.4M329.6 144.6v.4M332.2 147.3l-.4 .1"/>
<path d="M332.2 147.3a3.2 3.2 0 0 0-3.1-2.4 3.2 3.2 0 0 0-3 2.4M455.7 147.4l-.4-.1a3.2 3.2 0 0 1 3.1-2.4 3.2 3.2 0 0 1 3 2.4l-.4 .1M457.7 144.6v.4h1.3v-.4M457.9 144.6v.4M458.4 144.6v.4M458.8 144.6v.4M461.1 147.4a2.77 2.77 0 0 0-2.7-2.1 2.77 2.77 0 0 0-2.7 2.1M505.8 147.4a2.77 2.77 0 0 1 2.7-2.1 2.77 2.77 0 0 1 2.7 2.1M507.8 144.6v.4h1.3v-.4M508 144.6v.4M508.5 144.6v.4M509 144.6v.4"/>
<path d="M511.5 147.3l-.3 .1M511.6 147.3a3.2 3.2 0 0 0-3.1-2.4 3.2 3.2 0 0 0-3 2.4l.3 .1M95.8 223.6h64.5v60.5h-64.5zM98.2 223.6v60.5M98.2 226h59.8M158 223.6v60.5M302.7 247.4l46.6 26.8M302.7 247.4v2.6l46.6 26.9M302.7 247.4l46.6-26.9 46.5 26.9M303.6 250.6v56.3l42.8 24.6M390.3 253.2v1.4M392 252.3v1.3"/>
<path d="M395.8 247.4l-46.5 26.8M395.8 247.4v2.6l-46.5 26.9M346.4 275.2v56.3M348.1 276.2v2.8M348.3 278.8l45.2-26v25.1l-45.2 26.1M348.3 278.8l-1.7 1.2v23l1.7 1M348.3 278.8v25.2M349.3 274.2v2.7M390.3 279.7v3.2M392 278.8v3.2M96.1 284.1v2.4h63.9v-2.4M98.2 281.7h4.5"/>
<path d="M102.7 284.1v-52.7h50.8v52.7M104.7 284.1v-50.7h46.8v50.7M153.5 281.7h4.5M310.2 310.5a2.77 2.77 0 0 0 2.7 2l.3-.2M313.2 312.4l-.2 .1M348.1 303.9v3.5M348.3 307.2l-1.7 1.2v23M348.3 307.2v25.1M348.3 307.2l45.2-26.1v25.2l-45.2 26M385.7 310.8a1.07 1.07 0 0 1-.5 1 1.07 1.07 0 0 1-1.2-.1M386.4 310.4l-.1 .3a1.55 1.55 0 0 1-1.2 1.1M386.8 310.1a1.1 1.1 0 0 1-.7 1.1"/>
<path d="M387.6 309.7l-.1 .3a1.53 1.53 0 0 1-1.2 1.1M95.2 331h65.8v65.9h-65.8zM345.7 331a2.66 2.66 0 0 0 2.8 2l.4-.6 .1-.5M346.6 331.4l-.2 .1M346.6 331.4l1.7 .9M349.7 331.5v.3a1.66 1.66 0 0 1-1.2 1.2M350.2 331.2a1.1 1.1 0 0 1-.8 1.2M350.3 331.9l-.7 .4M350.9 330.9l-.2 .6-.3 .4"/>
<circle cx="279" cy="148.1" r="2.65"/>
<circle cx="329.1" cy="148.1" r="2.65"/>
<circle cx="458.4" cy="148.1" r="2.65"/>
<circle cx="508.5" cy="148.1" r="2.65"/>
</g>
<text font-size="21.7" fill="#007fff" x="558.4" y="256.9" transform="rotate(19 558.4 256.9)">!</text>
<text font-size="11.3" fill="#007fff" x="545.6" y="254.4">Oh ffice</text>
<g font-size="7.4">
<text x="141.1" y="22.2">A</text>
<text x="13.4" y="99.1">B</text>
<text x="186.9" y="99.1">B</text>
<text x="141.1" y="171.8">A</text>
<text x="545.9" y="296.5">OH11405.A</text>
</g>
<g font-size="7.3">
<text x="572.6" y="401.4">1</text>
<text x="554.8" y="403.2">1</text>
</g>
<g font-size="5.9">
<text x="260" y="22.1">A-A</text>
<text x="52.2" y="28">VISTA FRONTAL</text>
<text x="259.7" y="29.2">CORTE</text>
<text x="423.1" y="28">VISTA LATERAL</text>
<text x="89.3" y="187.1">B-B</text>
<text x="89.4" y="194.3">CORTE</text>
<text x="374.2" y="202.4">CUBIERTA LAMINADO</text>
<text x="374" y="209.5">BLANCO 25mm</text>
<text x="431.8" y="250.9">CANTOS BLANCOS</text>
<text x="430.1" y="271.5">FRENTES EN LAMINADO</text>
<text x="430.1" y="278.5">BLANCO 18mm</text>
<text x="209.5" y="283.7">CUERPO EN MELAMINA</text>
<text x="235.7" y="290.8">BLANCA 18mm</text>
<text x="52.2" y="312.2">VISTA EN PLANTA</text>
<text x="395.9" y="333.5">RUEDAS</text>
</g>
<g font-size="4.4">
<text x="301.3" y="35.6">500</text>
<text x="124.4" y="42.6">500</text>
<text x="281.9" y="45.7">18</text>
<text x="319.1" y="45.7">18</text>
<text x="480.6" y="43.3">500</text>
<text x="82.4" y="58.6">5</text>
<text x="94.8" y="58.6">2</text>
<text x="124.5" y="58.3">486</text>
<text x="159" y="58.6">2</text>
<text x="177.8" y="58.6">5</text>
<text x="271.1" y="56.5">5</text>
<text x="299.3" y="56.5">423</text>
<text x="331.7" y="56.5">18</text>
<text x="450.5" y="57.2">5</text>
<text x="478.6" y="57.2">459</text>
<text x="511" y="57.2">18</text>
<text x="527.9" y="57.2">18</text>
<text x="358.1" y="67.8" transform="rotate(-90 358.1 67.8)">30</text>
<text x="54.3" y="75.9" transform="rotate(-90 54.3 75.9)">25</text>
<text x="77.2" y="75.9" transform="rotate(-90 77.2 75.9)">25</text>
<text x="248.5" y="75.9" transform="rotate(-90 248.5 75.9)">25</text>
<text x="260.5" y="75.9" transform="rotate(-90 260.5 75.9)">25</text>
<text x="344.1" y="75.9" transform="rotate(-90 344.1 75.9)">25</text>
<text x="427.8" y="75.9" transform="rotate(-90 427.8 75.9)">25</text>
<text x="440.1" y="75.9" transform="rotate(-90 440.1 75.9)">25</text>
<text x="248.5" y="82.8" transform="rotate(-90 248.5 82.8)">60</text>
<text x="66.3" y="89.9" transform="rotate(-90 66.3 89.9)">30</text>
<text x="77.2" y="98.1" transform="rotate(-90 77.2 98.1)">234</text>
<text x="248.5" y="100.1" transform="rotate(-90 248.5 100.1)">205</text>
<text x="344.1" y="98.1" transform="rotate(-90 344.1 98.1)">234</text>
<text x="54.3" y="113.5" transform="rotate(-90 54.3 113.5)">529</text>
<text x="260.5" y="112" transform="rotate(-90 260.5 112)">511</text>
<text x="440.1" y="113.5" transform="rotate(-90 440.1 113.5)">529</text>
<text x="41.5" y="114.9" transform="rotate(-90 41.5 114.9)">600</text>
<text x="77.2" y="114.3" transform="rotate(-90 77.2 114.3)">30</text>
<text x="248.5" y="116.3" transform="rotate(-90 248.5 116.3)">60</text>
<text x="344.1" y="114.3" transform="rotate(-90 344.1 114.3)">30</text>
<text x="415.3" y="114.9" transform="rotate(-90 415.3 114.9)">600</text>
<text x="427.8" y="116.6" transform="rotate(-90 427.8 116.6)">575</text>
<text x="77.2" y="132.9" transform="rotate(-90 77.2 132.9)">234</text>
<text x="248.5" y="133.8" transform="rotate(-90 248.5 133.8)">186</text>
<text x="344.1" y="132.9" transform="rotate(-90 344.1 132.9)">234</text>
<text x="248.5" y="146" transform="rotate(-90 248.5 146)">18</text>
<text x="260.5" y="146" transform="rotate(-90 260.5 146)">18</text>
<text x="54.3" y="150.1" transform="rotate(-90 54.3 150.1)">47</text>
<text x="344.1" y="150.1" transform="rotate(-90 344.1 150.1)">47</text>
<text x="440.2" y="150.1" transform="rotate(-90 440.2 150.1)">47</text>
<text x="94.4" y="213.6">18</text>
<text x="124.5" y="213.6">454</text>
<text x="156.5" y="213.6">18</text>
<text x="84.1" y="227.4" transform="rotate(-90 84.1 227.4)">18</text>
<text x="84.1" y="258.3" transform="rotate(-90 84.1 258.3)">441</text>
<text x="84.1" y="287.8" transform="rotate(-90 84.1 287.8)">18</text>
<text x="124.4" y="321.8">500</text>
<text x="434.5" y="354.8">TERMINACIONES CAJONERA CARRO:</text>
<text x="434.3" y="365.4">CUBIERTA: LAMINADO BLANCO 25mm</text>
<text x="84.4" y="367.6" transform="rotate(-90 84.4 367.6)">500</text>
<text x="434.3" y="370.7">CANTOS: BLANCOS</text>
<text x="434.2" y="376">FRENTES: LAMINADO BLANCO 18mm</text>
<text x="434.3" y="381.3">CUERPO: MELAMINA BLANCA 18mm</text>
<text x="434.4" y="398.5">*FFTT REALIZADA POSTERIOR A COTIZACIÓN</text>
</g>
<text font-size="4.4" fill="#f00" x="434.5" y="392.5">*PUERTAS DE CAJON BISELADAS</text>
<g font-size="3.7">
<text x="552.5" y="266.7">ACHS</text>
<text x="553.7" y="277.9">ACHS</text>
</g>
<g font-size="2.6">
<text x="559.3" y="320.5">PAOLA Y.</text>
<text x="573.1" y="320.6">octubre 22</text>
<text x="568.6" y="405.5">LAM 1/1</text>
</g>
<text font-size="2.2" fill="#808080" x="554.9" y="405.9">REV.</text>
<text font-size="2.1" x="547.5" y="261.2">Mobiliario corporativo de vanguardia</text>
<g font-size="1.7" fill="#808080">
<text x="544.7" y="265.4">Cliente:</text>
<text x="544.6" y="275.7">Proyecto:</text>
<text x="544.6" y="288.4">Contenido:</text>
<text x="546.3" y="317.1">DIBUJO</text>
<text x="560.2" y="317.1">REVISADO</text>
<text x="577.2" y="317.1">FECHA</text>
<text x="545.3" y="325.4">Aprobación Cliente:</text>
<text x="561.6" y="354.6">Firma</text>
<text x="545" y="361">Nombre Cliente:</text>
<text x="545" y="366.6">Fecha Aprobación:</text>
<text x="545.2" y="373.7">EJECUTIVO A CARGO:</text>
<text x="545.2" y="390.8">Escala: AJUSTADA</text>
<text x="566.4" y="390.8">Unidades: mm.</text>
</g>
<text font-size="1.6" x="545.3" y="320.1">C.D.B.</text>
<g font-size="1.6" fill="#808080">
<text x="544.9" y="377.2">NOMBRE</text>
<text x="554.1" y="377.2">: PAOLA YANQUEZ</text>
<text x="544.9" y="379.2">FECHA</text>
<text x="544.9" y="381.1">FOLIO</text>
<text x="544.9" y="383.1">N. VENTA</text>
<text x="554.1" y="379.2">: 18 octubre 2022</text>
<text x="554.1" y="381.1">: PENDIENTE</text>
<text x="554.1" y="383.1">: PENDIENTE</text>
<text x="544.9" y="385">C. COSTO</text>
<text x="554.1" y="385">: PENDIENTE</text>
</g>
</svg>
